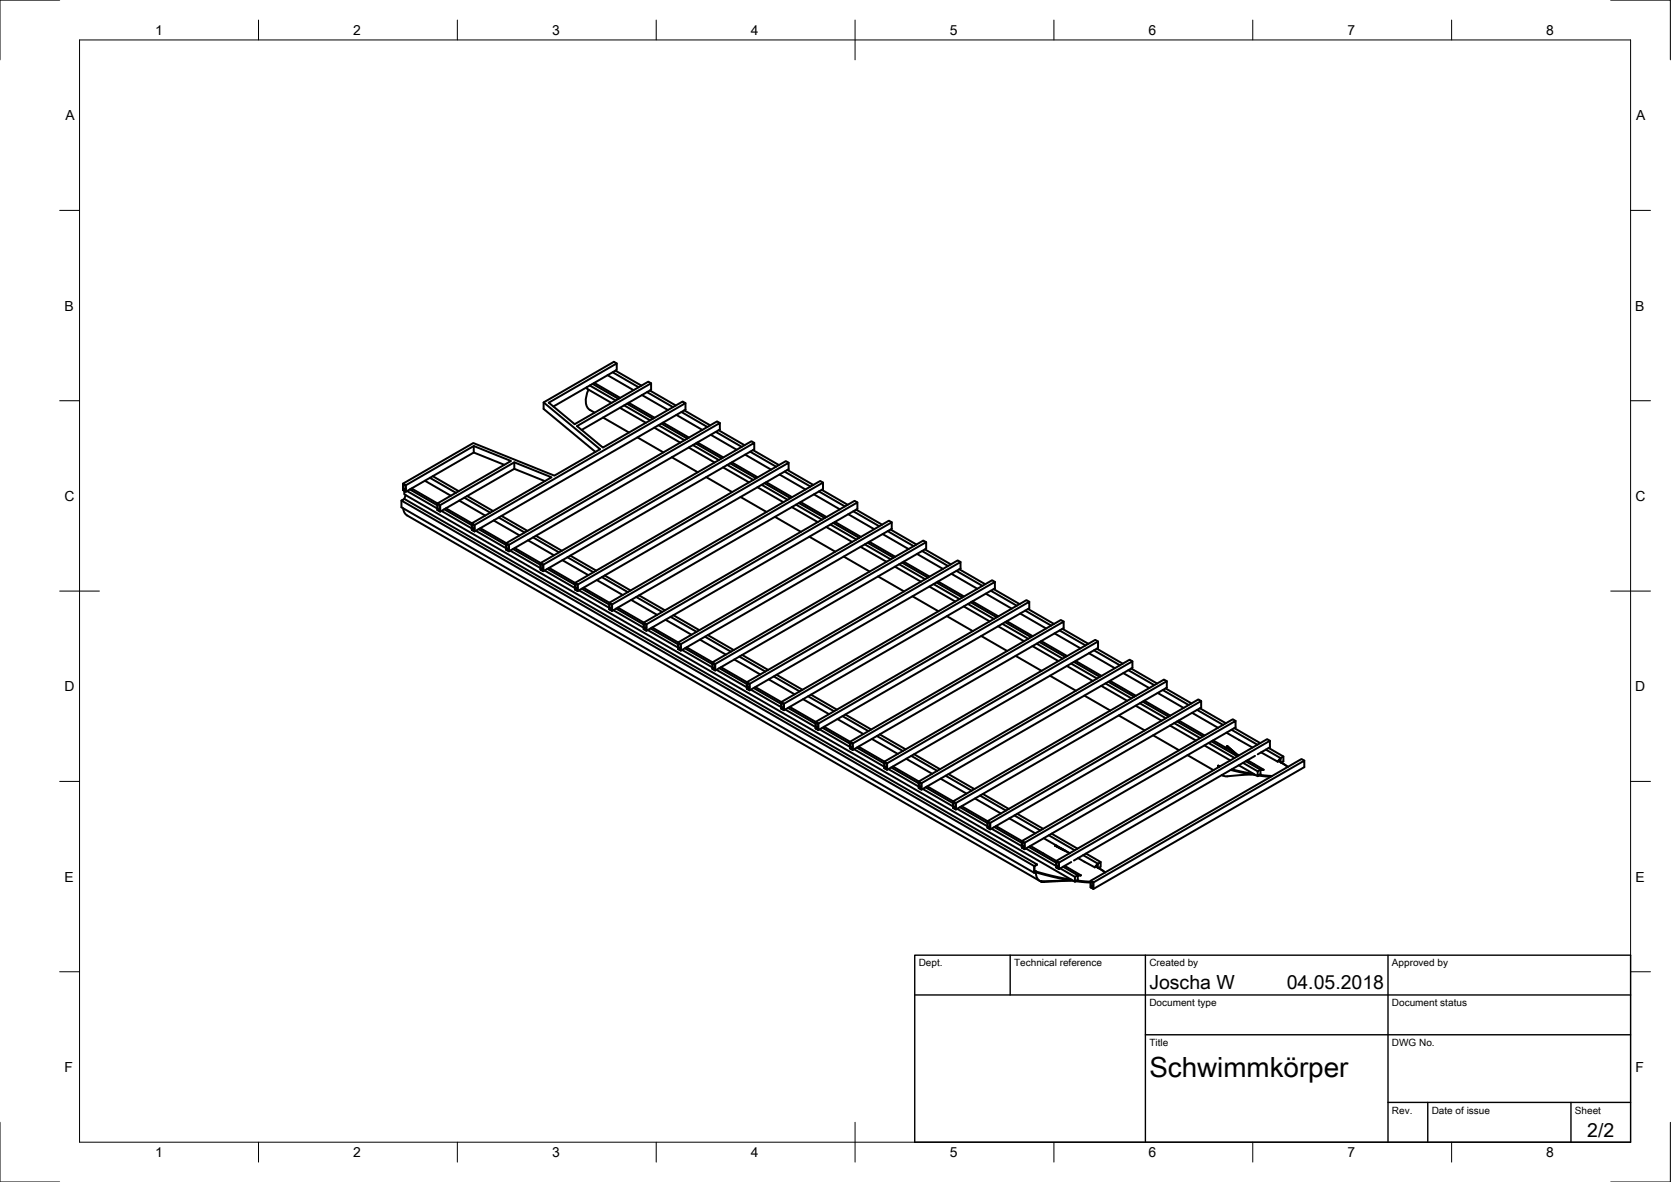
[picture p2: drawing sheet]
<svg xmlns="http://www.w3.org/2000/svg" width="420mm" height="297mm" viewBox="0 0 420 297" stroke-linecap="round" stroke-linejoin="round" font-family="sans-serif">
<!-- layer: Sichtbar -->
<g fill="none" stroke="#000" stroke-width=".5">
<path d="M147.6 97.3v.4l6.2 3.6M148 97.9a4.8 4.8 0 0 0-.1 4.8l1.6 1M148.3 96.9l6.5 3.7M149 96.5l6.5 3.7M149.4 96.2l6.5 3.8M152.8 94.3l6.5 3.8M154.1 93.6l6.5 3.7M154.8 93.1l6.5 3.8M155.1 91.3l-.7-.4-17.7 10.2v1.7l13 10.8M161.4 99.3l6.5 3.7M162.7 98.5l6.5 3.8M163.4 98.1l6.5 3.8"/>
<path d="M163.7 96.3l-.7-.4-18.5 10.7-6.5-5.4 17.1-9.9v1.7l-16 9.2M108.8 119.7l6.5 3.7M119.1 112.1v1.6M126.8 116.8l-7.7-3.1-17.1 9.9-.7-.4v-1.7M129.3 116.2v1.6M136.7 101.1l14.2 11.8-11.5 6.6-20.4-8.2-17.7 10.2 .7 .4 17.1-9.8 9.4 3.7-18.5 10.7 .7 .4 18.6-10.7 9.4 3.7-20.1 11.6 .7 .4 53.1-30.6-.7-.4-20.1 11.6-6.5-5.4 18.6-10.8v1.7l-17.5 10M151.6 104.9l6.6 3.8M155.9 102.5l6.5 3.7M156.9 101.9l6.6 3.7M157.6 101.5l6.6 3.7M158.1 101.2l6.5 3.8M160.3 109.9l6.5 3.8"/>
<path d="M164.5 107.5l6.5 3.7M165.6 106.9l6.5 3.7M166.3 106.4l6.5 3.8M166.7 106.2l6.5 3.8M168.9 114.9l6.5 3.8M170.1 104.3l6.5 3.7M171.3 103.5l6.6 3.8M172 103.1l6.6 3.8M172.4 101.3v1.6l-53.1 30.7-.7-.4v-1.7l-6.5-3.8M173.2 112.5l6.5 3.7M174.2 111.8l6.5 3.8M174.9 111.4l6.6 3.8"/>
<path d="M175.4 111.2l6.5 3.8M177.6 119.9l6.5 3.8M178.7 109.3l6.5 3.7M180 108.5l6.5 3.8M180.7 108.1l6.5 3.8M181 106.3l-.7-.4-53 30.6v1.6l.7 .5 53-30.7v-1.6l-53 30.6-.7-.4M181.8 117.5l6.5 3.7M182.9 116.8l6.5 3.8M183.6 116.4l6.5 3.8M184 116.2l6.5 3.8M187.4 114.2l6.5 3.8M188.6 113.5l6.6 3.8"/>
<path d="M189.3 113.1l6.6 3.8M189.6 111.3l-.7-.4-53 30.6v1.6l.7 .4 53-30.6v-1.6l-53 30.6-.7-.4M196 119.2l6.5 3.8M197.3 118.5l6.5 3.8M198 118.1l6.5 3.8M198.3 116.3l-.7-.4-53 30.6v1.6M100.9 125.8v1.7l159.1 91.8 .4-.2M101.4 127.7l.2 .9 .8 .9 159.1 91.9M101.6 123.4v.8l168.7 97.4 .7-.6v-1h.8M101.7 125.4l-.8 .4 159.1 91.8v1.7M101.7 125.4l159.1 91.8-.8 .4M102 122.8l-.6 .3v-1.5l.6 .4v1.5l-.6-.4"/>
<path d="M102 124.4l-.3 1M102 121.9v1.7M102.4 123.4l7.6 4.4M103.1 123l6.9 4M106.8 120.8l6.6 3.8M108.1 120.1l6.5 3.7M110 126.6l.6 .4v1.5l-.6-.4 .6-.3M110.7 126.9v1.7M111 128.4l7.6 4.4M111.7 128l6.9 4M115.5 125.8l6.5 3.8M116.8 125.1l6.5 3.7"/>
<path d="M117.5 124.7l6.5 3.7M119.3 132.8l-.6 .3 .6 .4v-1.5l-.6-.4v1.5M119.3 131.9v1.7M119.6 133.4l7.7 4.4M120.3 133l7 4M120.8 132.7l6.5 3.8M124.1 130.8l6.5 3.8M125.4 130.1l6.5 3.7M126.1 129.7l6.5 3.7M127.9 137.8l-.6 .3 .6 .4v-1.5l-.6-.4v1.5M128 136.9v1.7M128.3 138.4l7.6 4.4"/>
<path d="M129 138l6.9 4M129.4 137.7l6.5 3.8M132.8 135.8l6.5 3.8M134 135.1l6.6 3.7M134.7 134.6l6.6 3.8M137 120.9l-7.7-3.1-18.6 10.8-.7-.4v-1.7l-6.5-3.8M143.4 139.6l6.5 3.8M186.2 124.9l6.5 3.8M190.5 122.4l6.5 3.8M191.5 121.8l6.5 3.8M192.2 121.4l6.5 3.8M192.6 121.2l6.6 3.7"/>
<path d="M194.9 129.9l6.5 3.7M199.1 127.4l6.5 3.8M200.2 126.8l6.5 3.8M200.9 126.4l6.5 3.8M201.3 126.2l6.5 3.7M203.5 134.9l6.5 3.7M204.6 124.2l6.6 3.8M205.9 123.5l6.5 3.8M206.6 123.1l6.5 3.8M206.9 121.3l-.7-.4-53 30.6v1.6l.7 .4 53-30.6v-1.6l-53 30.6-.7-.4M207.7 132.4l6.6 3.8M208.8 131.8l6.5 3.8"/>
<path d="M209.5 131.4l6.5 3.8M209.9 131.2l6.6 3.7M212.1 139.9l6.6 3.7M213.3 129.2l6.5 3.8M214.6 128.5l6.5 3.8M215.3 128.1l6.5 3.7M215.6 126.3l-.7-.4-53.1 30.6v1.6M216.4 137.4l6.5 3.8M217.4 136.8l6.6 3.8M218.2 136.4l6.5 3.8M218.6 136.2l6.5 3.7M221.9 134.2l6.6 3.8"/>
<path d="M223.2 133.5l6.5 3.7M223.9 133.1l6.5 3.7M224.2 131.3l-.7-.5-53 30.7v1.6l.7 .4 53-30.6v-1.6l-53 30.6-.7-.4M230.6 139.2l6.5 3.8M231.8 138.5l6.6 3.7M232.6 138.1l6.5 3.7M232.9 136.2l-.7-.4-53.1 30.7v1.6M136.6 142.8l-.6 .3 .6 .4v-1.6l-.6-.3v1.5M136.6 141.9v1.6M136.9 143.4l7.7 4.4M137.6 143l7 4M138.1 142.7l7.2 4.2 53-30.6v1.6l-53 30.6-.7-.4"/>
<path d="M141.4 140.8l6.5 3.7M142.7 140l6.5 3.8M145.2 147.8l-.6 .3 .6 .3v-1.5l-.6-.3v1.5M145.3 146.9v1.6M145.6 148.4l7.6 4.4M146.3 147.9l6.9 4M146.7 147.7l6.5 3.8M150.1 145.8l6.5 3.7M151.3 145l6.6 3.8M152 144.6l6.6 3.8M153.9 152.7l-.7 .4 .7 .3v-1.5l-.7-.3v1.5M153.9 151.9v1.6"/>
<path d="M154.2 153.3l7.6 4.4M154.9 152.9l6.9 4M155.3 152.7l7.2 4.2 53.1-30.6v1.6l-53.1 30.6-.7-.4M158.7 150.8l6.5 3.7M160 150l6.5 3.8M160.7 149.6l6.5 3.8M162.5 157.7l-.6 .4 .6 .3v-1.5l-.6-.3v1.5M162.5 156.9v1.6M162.9 158.3l7.6 4.4M163.6 157.9l6.9 4M164 157.7l6.5 3.8M167.3 155.7l6.6 3.8"/>
<path d="M168.6 155l6.5 3.8M169.3 154.6l6.5 3.8M178 159.6l6.5 3.8M220.8 144.9l6.5 3.7M225 142.4l6.6 3.8M226.1 141.8l6.5 3.8M226.8 141.4l6.5 3.8M227.2 141.1l6.5 3.8M229.4 149.8l6.6 3.8M233.7 147.4l6.5 3.8M234.7 146.8l6.6 3.8M235.4 146.4l6.6 3.7"/>
<path d="M235.9 146.1l6.5 3.8M238.1 154.8l6.5 3.8M239.2 144.2l6.5 3.8M240.5 143.5l6.5 3.7M241.2 143.1l6.5 3.7M241.5 141.2l-.7-.4-53 30.6v1.7l.7 .4 53-30.6v-1.7l-53 30.7-.7-.5M242.3 152.4l6.5 3.8M243.4 151.8l6.5 3.7M244.1 151.4l6.5 3.7M244.5 151.1l6.5 3.8M246.7 159.8l6.5 3.8M247.9 149.2l6.5 3.8"/>
<path d="M249.1 148.5l6.6 3.7M249.8 148l6.6 3.8M250.2 146.2l-.7-.4-53.1 30.6v1.7l.7 .4 53.1-30.6v-1.7l-53.1 30.6-7.2-4.1M251 157.4l6.5 3.7M252 156.8l6.5 3.7M252.7 156.4l6.6 3.7M253.2 156.1l6.5 3.8M256.5 154.2l6.5 3.7M257.8 153.4l6.5 3.8M258.5 153l6.5 3.8M258.8 151.2l-.7-.4-53 30.6v1.7l.7 .4 53-30.6v-1.7l-53 30.6-.7-.4M265.2 159.2l6.5 3.7"/>
<path d="M266.4 158.4l6.6 3.8M267.1 158l6.6 3.8M267.4 156.2l-.7-.4-53 30.6v1.7l.7 .4 53-30.7v-1.6l-53 30.6-.7-.4M171.1 162.7l-.6 .4 .6 .3v-1.5l-.6-.3v1.5M171.2 161.9v1.6M171.5 163.3l7.6 4.4M172.2 162.9l6.9 4M172.6 162.7l7.2 4.2 53.1-30.7v1.7l-53.1 30.6-.7-.4M176 160.7l6.5 3.8M177.3 160l6.5 3.8M179.8 167.7l-.6 .4 .6 .3v-1.5l-.6-.3v1.5M179.8 166.9v1.6"/>
<path d="M180.1 168.3l7.7 4.4M180.9 167.9l6.9 4M181.3 167.7l6.5 3.7M184.6 165.7l6.6 3.8M185.9 165l6.5 3.8M186.6 164.6l6.5 3.8M188.4 172.7l-.6 .4 .6 .3v-1.5l-.6-.4v1.6M188.5 171.9v1.6M188.8 173.3l7.6 4.4M189.5 172.9l6.9 4M193.3 170.7l6.5 3.8M194.6 170l6.5 3.8"/>
<path d="M195.3 169.6l6.5 3.7M197.1 177.7l-.6 .3 .6 .4v-1.5l-.6-.4v1.5M197.1 176.8v1.7M197.4 178.3l7.7 4.4M198.1 177.9l7 4M198.6 177.6l6.5 3.8M201.9 175.7l6.5 3.8M203.2 175l6.5 3.7M203.9 174.6l6.5 3.7M211.8 180l6.6 3.7M212.5 179.6l6.6 3.7M255.4 164.8l6.5 3.8"/>
<path d="M259.6 162.4l6.5 3.7M260.7 161.8l6.5 3.7M261.4 161.3l6.5 3.8M261.8 161.1l6.5 3.8M264 169.8l6.5 3.8M268.3 167.4l6.5 3.7M269.3 166.7l6.5 3.8M270 166.3l6.5 3.8M270.4 166.1l6.6 3.8M272.7 174.8l6.5 3.8M273.8 164.2l6.5 3.7M275.1 163.4l6.5 3.8"/>
<path d="M275.8 163l6.5 3.8M276.1 161.2l-.7-.4-53 30.6v1.6l.7 .5 53-30.7v-1.6l-53 30.6-.7-.4M276.9 172.4l6.5 3.7M278 171.7l6.5 3.8M278.7 171.3l6.5 3.8M279.1 171.1l6.5 3.8M281.3 179.8l6.5 3.8M282.4 169.1l6.6 3.8M283.7 168.4l6.5 3.8M284.4 168l6.5 3.8M284.7 166.2l-.7-.4-53 30.6v1.6l.7 .4 53-30.6v-1.6l-53 30.6-7.2-4.2M285.5 177.3l6.6 3.8"/>
<path d="M286.6 176.7l6.5 3.8M287.3 176.3l6.5 3.8M287.7 176.1l6.6 3.7M291.1 174.1l6.5 3.8M292.4 173.4l6.5 3.8M293.1 173l6.5 3.8M293.4 171.2l-.7-.4-53.1 30.6v1.6l.7 .4 53.1-30.6v-1.6l-53.1 30.6-.7-.4M299.7 179.1l6.6 3.8M301 178.4l6.5 3.8M301.7 178l6.5 3.8M302 176.2l-.7-.4-53 30.6v1.6l.7 .4 53-30.6v-1.6l-53 30.6-7.2-4.2M205.7 182.7l-.6 .3 .6 .4v-1.5l-.6-.4v1.5"/>
<path d="M205.8 181.8v1.7M206.1 183.3l7.6 4.4M206.8 182.9l6.9 4M207.2 182.6l6.5 3.8M210.6 180.7l6.5 3.8M214.4 187.7l-.6 .3 .6 .4v-1.5l-.6-.4v1.5M214.4 186.8v1.7M214.7 188.3l7.7 4.4M215.4 187.9l7 4M215.9 187.6l6.5 3.8M219.2 185.7l6.5 3.8M220.5 185l6.5 3.7"/>
<path d="M221.2 184.6l6.5 3.7M223 192.7l-.6 .3 .6 .4v-1.5l-.6-.4v1.5M223.1 191.8v1.7M223.4 193.3l7.6 4.4M224.1 192.9l6.9 4M227.9 190.7l6.5 3.7M229.1 189.9l6.6 3.8M229.8 189.5l6.6 3.8M231.6 197.7l-.6 .3 .6 .4v-1.6l-.6-.3v1.5M231.7 196.8v1.6M232 198.3l7.6 4.4M232.7 197.9l6.9 3.9"/>
<path d="M233.1 197.6l6.6 3.8M236.5 195.7l6.5 3.7M237.8 194.9l6.5 3.8M238.5 194.5l6.5 3.8M246.4 199.9l6.5 3.8M247.1 199.5l6.5 3.8M289.9 184.8l6.6 3.7M294.2 182.3l6.5 3.8M295.2 181.7l6.6 3.8M296 181.3l6.5 3.8M296.4 181.1l6.5 3.7M298.6 189.8l6.5 3.7"/>
<path d="M302.8 187.3l6.6 3.8M303.9 186.7l6.5 3.8M304.6 186.3l6.5 3.8M305 186.1l6.5 3.7M306.3 192.4l.2 .3M306.3 192.4l.1 .1M306.3 192.4h.1M306.4 192.5h.1M306.4 192.7v.1M306.4 192.4v.1M306.4 192.5l.4 .1M308.4 184.1l6.5 3.8"/>
<path d="M308.5 187.6l-.3 .3M308.5 187.6l1.4 1.3M308.5 187.6l2 1.6M308.5 187.6h.1M308.6 187.5l2.1 1.9M308.6 187.5l-.1 .1M308.6 187.5l2 1.8M309.4 193.5l6.4 1.3M309.6 183.4l6.6 3.8M309.7 193.3l5.6 1.2M310.4 183l6.5 3.7M310.7 181.2l-.7-.4-53.1 30.6v1.6l.7 .4 53.1-30.6v-1.6l-53.1 30.6-.7-.4"/>
<path d="M311.5 192.3l4.7 2.8M312.5 191.7l3.7 2.1M313.2 191.3l3.7 2.1M313.7 191l4 2.4-.8 .1v1l-.1 .2 3.1 .3M314.6 194.6l-4.5 .3a4.2 4.2 0 0 1-2.9-.1l.2 .1M315.6 190l-45.6 26.2M316.2 189.6l3.1-1.8v-1.6l-53 30.6-7.2-4.2M316.5 194.9l3 .3M316.8 194.7v.1M316.8 194.7h.1M317.1 189.1l4.1 2.3 .8-.8v1M317.7 193.4h-.8l-.7 .4v1.3l.6-.3"/>
<path d="M318.3 188.4l3.7 2.1M319 188l3.7 2.1v1.2l-.5 .3 1.6 1.1-2.4-1.5M319.3 186.2l-.7-.5-53 30.7v1.6l.7 .4 3.1-1.8M322 190.5l-.8 .9M322.7 190.1l-.7 .4M328 191.1l-.7-.4-53.1 30.7v1.6l.7 .4 53.1-30.6v-1.7l-53.1 30.7-.7-.4M240.3 202.6l-.6 .4 .6 .3v-1.5l-.6-.3v1.5M240.3 201.8v1.6M240.7 203.3l7.6 4.4M241.4 202.8l6.9 4M245.1 200.7l6.6 3.7M248.9 207.6l-.6 .4 .6 .3v-1.5l-.6-.3v1.5"/>
<path d="M249 206.8v1.6M249.3 208.2l7.6 4.4M250 207.8l6.9 4M250.4 207.6l6.6 3.8M253.8 205.7l6.5 3.7M255.1 204.9l6.5 3.8M255.8 204.5l6.5 3.8M257.6 212.6l-.6 .4 .6 .3v-1.5l-.6-.3v1.5M257.6 211.8v1.6M257.9 213.2l7.7 4.4M258.7 212.8l6.9 4M260.1 218.8l.3 .2"/>
<path d="M260.4 219h.1M260.4 219.1l4.4 1.3 5.1 1M260.4 219v.1M260.4 219.1a2.11 2.11 0 0 0 2.1 2.5M260.5 219l4.5 1.2 4.4 .9M260.8 217.2l-.7 .5v1.5l.3-.2M262.4 210.6l6.6 3.8-3.7-1.9M263.7 209.9l6.5 3.8M264.4 209.5l6.5 3.8M265.3 212.5l2.3 1.2M265.3 212.5h.1M265.4 212.5l2.6 1.3"/>
<path d="M265.4 212.5h-.1M265.7 212.5h-.3M266.2 217.6l-.6 .4 .6 .3v-1.5l-.6-.3v1.5M266.3 216.8v1.6M266.6 218.2l3.7 2.2 .7-.4M267.2 213.5h.1M267.3 217.8l3.7 2.2h.8M267.7 217.6l4.1 2.4M271.1 215.6l4.2 2.4 .7-.9v1M272.4 214.9l3.6 2.1M273.1 214.5l3.7 2.1M275.3 218l.7-1 .8-.4v1.3l-.6 .3"/>
<path d="M275.5 217.8l.5 .3M276 218.1h.2M276.2 218.1l1.7 1.1M276.2 218.1h.1M269.2 221.3l-7.5 .2 .8 .1M269.4 221.3l-6.9 .3M270.3 220.4v1.2M270.5 221.5l3.7 .3M270.8 221.3l3.4 .3M274.9 222.6l-.6 .4 .6 .3v-1.5l-.6-.4v1.6M274.9 221.8v1.6"/>
</g>
<!-- layer: Border -->
<g fill="none" stroke="#000" stroke-width=".25">
<path d="M15 0h-15v15M20 10h390v277h-390zM65 5v5M115 5v5M165 5v5M215 5v10M265 5v5M315 5v5M365 5v5M405 0h15v15M15 52.9h5M410 52.9h5"/>
<path d="M15 100.7h5M410 100.7h5M15 148.5h10M405 148.5h10M15 196.4h5M410 196.4h5M15 244.2h5M410 244.2h5M0 282v15h15M65 287v5M115 287v5M165 287v5"/>
<path d="M215 282v10M265 287v5M315 287v5M365 287v5M420 282v15h-15"/>
</g>
<!-- layer: TitleBlock -->
<path d="M230 240h180v47h-180zM230 250h180M254 240v10M288 240v47M349 240v47M288 260h122M349 277h61M359 277v10M395 277v10" fill="none" stroke="#000" stroke-width=".35"/>
<text font-size="7" x="289" y="270.5">Schwimmkörper</text>
<g font-size="4.9">
<text x="289" y="248.5">Joscha W</text>
<text x="323.5" y="248.5">04.05.2018</text>
<text x="399.1" y="285.6">2/2</text>
</g>
<g font-size="3.5">
<text x="39" y="8.8">1</text>
<text x="88.8" y="8.8">2</text>
<text x="138.8" y="8.8">3</text>
<text x="188.7" y="8.8">4</text>
<text x="238.8" y="8.8">5</text>
<text x="288.7" y="8.8">6</text>
<text x="338.8" y="8.8">7</text>
<text x="388.8" y="8.8">8</text>
<text x="16.4" y="30.2">A</text>
<text x="411.4" y="30.2">A</text>
<text x="16.2" y="78">B</text>
<text x="411.2" y="78">B</text>
<text x="16.2" y="125.9">C</text>
<text x="411.2" y="125.9">C</text>
<text x="16.2" y="173.7">D</text>
<text x="411.2" y="173.7">D</text>
<text x="16.2" y="221.5">E</text>
<text x="411.2" y="221.5">E</text>
<text x="16.2" y="269.4">F</text>
<text x="411.2" y="269.4">F</text>
<text x="39" y="290.8">1</text>
<text x="88.8" y="290.8">2</text>
<text x="138.8" y="290.8">3</text>
<text x="188.7" y="290.8">4</text>
<text x="238.8" y="290.8">5</text>
<text x="288.7" y="290.8">6</text>
<text x="338.8" y="290.8">7</text>
<text x="388.8" y="290.8">8</text>
</g>
<g font-size="2.5">
<text x="231" y="242.8">Dept.</text>
<text x="255" y="242.8">Technical reference</text>
<text x="289" y="242.8">Created by</text>
<text x="350" y="242.8">Approved by</text>
<text x="289" y="252.8">Document type</text>
<text x="350" y="252.8">Document status</text>
<text x="289" y="262.8">Title</text>
<text x="350" y="262.8">DWG No.</text>
<text x="350" y="279.8">Rev.</text>
<text x="360" y="279.8">Date of issue</text>
<text x="396" y="279.8">Sheet</text>
</g>
</svg>
